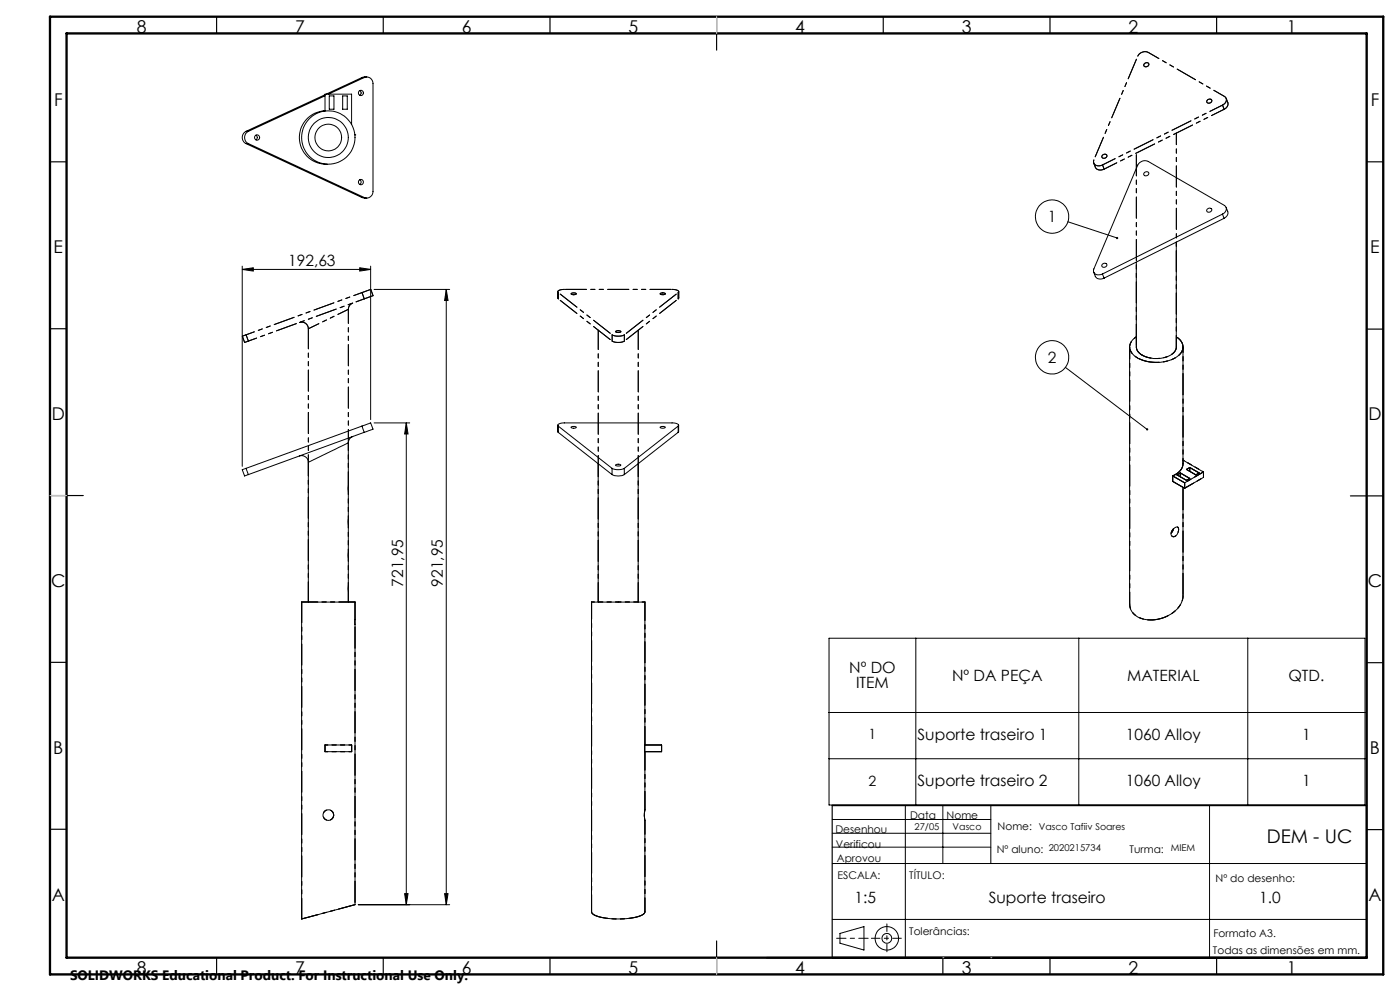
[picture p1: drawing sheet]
<svg xmlns="http://www.w3.org/2000/svg" width="420mm" height="297mm" viewBox="0 0 420 297" stroke-linecap="round" stroke-linejoin="round" font-family="sans-serif">
<g fill="none" stroke="#000" stroke-width=".3">
<path d="M73.8 39.4a2.05 2.05 0 0 0-1.1 1.8 2.05 2.05 0 0 0 1.1 1.8M73.8 39.4h.7M74.5 39.4a2.05 2.05 0 0 0-1.1 1.8 2.05 2.05 0 0 0 1.1 1.8M96.9 33.4h.1M97.5 33.2a8 8 0 0 0-7.7 8.3 8 8 0 0 0 8.3 7.7M97.5 33.3v-5.1h8v9.2M97.5 28.7l-23 10.7M97.5 28.4l-23.7 11M98.8 28.7h1.4v4h-1.4zM102.8 28.7h1.4v4h-1.4zM107.9 27.1a.83 .83 0 0 1 0 1.5M108.6 23.2l-10.7 5"/>
<path d="M108.6 23.2h.7M109.3 23.2a1.88 1.88 0 0 1 2.6 1.9v32.3a1.91 1.91 0 0 1-2.6 1.8M109.3 23.2l-10.8 5M110 23.1l-1.4 .1M73.8 43h.7M73.8 43l34.8 16.2M74.5 43l34.8 16.2M76.8 40.5a.87 .87 0 0 1 0 1.4M106.4 40.4h.1M107.9 53.9a.79 .79 0 0 1 0 1.4M108.6 59.2l1.4 .2M108.6 59.2h.7"/>
<path d="M343.3 51.8a.66 .66 0 0 1 .9-.3 .66 .66 0 0 1 .2 1 .66 .66 0 0 1-.9 .2 .66 .66 0 0 1-.2-.9zM72.7 79.8v60M111.2 79.8v46M320.4 66.5l14.7 4.8M330.8 79.1a.71 .71 0 0 1 .9-.3 .71 .71 0 0 1 .3 1 .71 .71 0 0 1-.9 .3l-.6-.4zM352.9 72.6v31.4a4.4 4.4 0 0 1-4.2 3.3 7.8 7.8 0 0 1-7.5-2.1l-.3-1.1v-25.5M362.2 62.6a.72 .72 0 0 1 1-.3 .72 .72 0 0 1 .3 1 .72 .72 0 0 1-1 .3l-.5-.5zM366.7 64.2a1.48 1.48 0 0 0 1.1-1.2 1.48 1.48 0 0 0-.5-1.4l-22.8-13.2a2.4 2.4 0 0 0-3.2 1.1l-13.1 31.1a1.38 1.38 0 0 0 .3 1.5 1.38 1.38 0 0 0 1.5 .2l.7-.2M366.7 64.2l-36 17.9M366.7 64.2l.5 1.2M367.2 65.4l-36 18M367.8 62.2l.5 1.2a1.73 1.73 0 0 1-1.1 2"/>
<path d="M72.7 80.7h38.5M72.7 80.7l3.3-.4v.9zM107.9 80.3l3.3 .4-3.3 .5zM112.2 86.7h22.7M133.9 86.7l.5 3.4h-1zM133.9 86.7v184.4M328.1 81.6a2.43 2.43 0 0 0 1 1.8l1 .2 1.1-.2M330.7 82.1l.5 1.3M319.6 110.1l24.5 18.6M338.9 104v77.1a5.2 5.2 0 0 0 5.4 4.7 10.2 10.2 0 0 0 10.4-5.9l.2-1v-32.8M340.9 101a3.3 3.3 0 0 0-2 2.9 3.3 3.3 0 0 0 1.8 3.1 12 12 0 0 0 12.9-.5 3.2 3.2 0 0 0-.7-5.5M354.9 104v35a4.3 4.3 0 0 1-3.1 3.7"/>
<path d="M89.8 136.7a2.03 2.03 0 0 1 2.7 1.8M92.5 138.5v41.9M104.5 132.7l-12 5.8M104.5 132.7v47.7M105.8 130.8a2 2 0 0 0-1.3 1.9M108.6 127.7l2.6-1 .7 1.9-2.6 1M108.6 127.7l.7 1.9M108.6 127.7l-34.8 12.7M109.3 129.6l-34.8 12.6M112.2 126.7h10.7M121.9 126.7l.5 3.4h-1zM121.9 126.7v144.4"/>
<path d="M167.3 127.4l.2 2.2M167.5 127.7l-.1-.1a1.21 1.21 0 0 1 1.5-.9h32.7a1.63 1.63 0 0 1 2 .9l-.2 .1M167.5 127.7l16.1 12.7M167.5 127.7v1.9M167.5 129.6l16.1 12.6M171.3 128l.5-.2a.77 .77 0 0 1 1.1 .4l-1 .1zM179.5 139v41.4M184.6 139.4l.4-.2a.95 .95 0 0 1 1.2 .2l-.2 .2a1.18 1.18 0 0 1-1.4-.2zM191.5 139v41.4M198 128.1l.4-.3a.69 .69 0 0 1 1.1 .4l-.8 .1zM203.4 127.7l-16.1 12.7M203.4 127.7v1.9"/>
<path d="M203.4 129.6l-16.1 12.6M203.6 127.4l-.2 2.2M354.9 137.9l6.1 3.6M73.8 140.4l-1.1 .4 .7 1.9 1.1-.5M73.8 140.4l.7 1.8M183.6 142.2l1.9 .5 1.8-.5M183.6 140.4l1.5 .4 1.1-.1 1.1-.3M183.6 140.4v1.8M187.3 140.4v1.8M351.8 142.7v1.6l3.6 2M351.8 142.7l3.6 2M352 158.5l-.7 1.3"/>
<path d="M352.1 158.4a.73 .73 0 0 1 .8-.5 .73 .73 0 0 1 .7 .6 1.76 1.76 0 0 1-2 2.2 1.62 1.62 0 0 1 .5-2.3zM353.1 142.3l1-.6 2.8 1.7-1 .6zM354.1 141.7v1.2M355.4 144.7v1.6M355.9 140.7l1-.6 2.8 1.6-1 .6zM356.9 140.1v1.2M361 141.5l-5.6 3.2M361 141.5v1.6l-5.6 3.2M90.5 180.4h16v90.7l-16 4.3zM248.7 191.3h160.8v50h-160.8zM274.7 191.3v50M323.6 191.3v50"/>
<path d="M374.3 191.3v50M248.7 213.5h160.8M97.5 223.3h8v2h-8zM193.4 223.3h5.1v2h-5.1zM193.5 223.3v-42.9h-16.1v92.9a3.5 3.5 0 0 0 3.2 1.7 21.9 21.9 0 0 0 12.3-.9l.6-.8v-27.4l-.2-1.3 .2-1.9v-17.4M248.7 227.4h160.8M249.7 258.8h160.3M249.7 249.7h47.6M249.7 245.6h47.6M249.7 253.9h47.6M271.6 241.4v45.6M282.9 241.4v17.4"/>
<path d="M297.3 241.4v17.4M362.9 241.4v45.6M107.5 271.1h27.4M121.4 267.8h1l-.5 3.3zM133.4 267.8h1l-.5 3.3zM249.7 275.6h160.3M252 279.7l7.2-2v7l-7.2-2z"/>
<circle cx="108.2" cy="27.8" r=".77"/>
<circle cx="77.1" cy="41.2" r=".77"/>
<circle cx="98.5" cy="41.2" r="4"/>
<circle cx="98.5" cy="41.2" r="6"/>
<circle cx="98.5" cy="41.2" r="8"/>
<circle cx="108.3" cy="54.6" r=".78"/>
<circle cx="315.6" cy="64.9" r="5"/>
<circle cx="315.6" cy="107.1" r="5"/>
<circle cx="98.5" cy="244.3" r="1.59"/>
<circle cx="266" cy="281.2" r="1.46"/>
<circle cx="266.1" cy="281.2" r="3.5"/>
</g>
<path d="M261.4 281.2h9" fill="none" stroke="#000" stroke-width=".3" stroke-dasharray="15.2 1.3 1.3 1.3" stroke-dashoffset="12.7"/>
<path d="M266.1 276.9v8.3" fill="none" stroke="#000" stroke-width=".3" stroke-dasharray="15.2 1.3 1.3 1.3" stroke-dashoffset="13"/>
<path d="M260.4 281.2h-9.4" fill="none" stroke="#000" stroke-width=".3" stroke-dasharray="15.2 1.3 1.3 1.3" stroke-dashoffset="12.4"/>
<g fill="none" stroke="#000" stroke-width=".35">
<path d="M65 5v5M115 5v5M165 5v5M215 5v10M265 5v5M315 5v5M365 5v5M15 48.5h5M410 48.5h5M15 98.5h5M410 98.6h5M15 148.5h10"/>
<path d="M405.1 148.6h9.9M15 198.5h5M410 198.6h5M15 248.5h5M249.7 241.4v45.6M410 248.6h5M410 241.4v45.6M65 287v5M115 287v5M165 287v5M215 282v10M282.9 287v5"/>
<path d="M315 287v5M365 287v5"/>
</g>
<path d="M249.7 241.4h160.3M230 287h180" fill="none" stroke="#000" stroke-width=".5"/>
<path d="M15 5h400v287h-400zM20 10h390v277h-390z" fill="none" stroke="#000" stroke-width=".7"/>
<path d="M282.9 287h.1M297.3 287h.1" fill="none" stroke="#c0c0c0" stroke-width=".3"/>
<path d="M215 5v5M15 148.5h5M215 287v5" fill="none" stroke="#c0c0c0" stroke-width=".35"/>
<g fill="#000">
<path d="M334.9 71.1l.1 .5 .4-.1-.3-.2 .4 .1-.3-.4zM343.9 128.4l.1 .6 .4-.1-.3-.2 .3 .2v-.4zM72.7 80.7l3.3-.4v.9zM107.9 80.3l3.3 .4-3.3 .5z"/>
<path d="M133.9 86.7l.5 3.4h-1zM133.4 267.8h1l-.5 3.3zM121.9 126.7l.5 3.4h-1zM121.4 267.8h1l-.5 3.3z"/>
</g>
<g fill="none" stroke="#000" stroke-width=".3" stroke-dasharray="6.3 1.3 1.3 1.3 1.3 1.3">
<path d="M343.4 19.9a.71 .71 0 0 0 1.1-.1 .71 .71 0 0 0-.4-1 .72 .72 0 0 0-.8 .3 .72 .72 0 0 0 .1 .8M344.5 15.7a2.42 2.42 0 0 0-3.2 1.1M363.3 29.8a.71 .71 0 0 0-1.1 .1 .71 .71 0 0 0 .4 1 .72 .72 0 0 0 .8-.3 .72 .72 0 0 0-.1-.8M366.8 31.5a1.47 1.47 0 0 0 1.1-1.1 1.47 1.47 0 0 0-.6-1.5M367.2 32.8l-.4-1.3M368.3 30.8l-.4-1.3M368.3 30.8a1.69 1.69 0 0 1-1.1 2M328.1 48.9l.5 1.2M328.2 47.9a1.56 1.56 0 0 0 .7 1.7 1.56 1.56 0 0 0 1.9-.2M330.8 49.4l.4 1.3M331.2 50.7a1.9 1.9 0 0 1-2.6-.6M331.9 46.3a.71 .71 0 0 0-1.2 .1 .71 .71 0 0 0 .4 1 .72 .72 0 0 0 .8-.2 .72 .72 0 0 0 0-.9"/>
<path d="M92.5 98.5a2 2 0 0 0-2.7-1.8M104.5 92.7a2 2 0 0 1 1.3-1.9M108.6 87.7l2.6-1M109.3 89.6l-.7-1.9M111.2 86.7l.7 1.9M111.9 88.6l-2.6 1M167.3 87.4v1.9M167.5 87.7v1.9M167.5 89.6l-.2-.3M169.3 86.7a1.6 1.6 0 0 0-1.9 .9l.1 .1M172.1 88.3l.8-.1a.92 .92 0 0 0-1.5 0l.7 .1M185.5 99.1l-.8 .2a.92 .92 0 0 0 1.5 0l-.7-.2"/>
<path d="M198.8 87.8l-.7 .2a.92 .92 0 0 0 1.5 0l-.8-.2M203.5 87.7l.1-.1a1.18 1.18 0 0 0-1.6-.9h-.4M203.5 89.6v-1.9M203.6 89.3v-1.9M203.6 89.3l-.1 .3M72.7 100.8l.7 1.8M72.7 100.8l1.1-.5M73.8 100.3l.7 1.9M74.5 102.2l-1.1 .4M183.6 102.2v-1.9M183.6 100.3l1.9 .5 1.8-.5M187.3 100.3v1.9"/>
<path d="M187.3 102.2l-1.8 .4-1.9-.4M340.9 104a2.94 2.94 0 0 0 1.8 2.4M104.5 155.6v1.6M104.5 145.6v1.6M351.3 159.7l.7-1.2M351.8 142.6a4.3 4.3 0 0 0 3.1-3.6M351.8 144.3v-1.7M353.1 142.3l2.8 1.6M354.1 141.7l-1 .6M354.1 142.9v-1.2M355.4 144.7v1.6M355.4 146.3l-3.6-2"/>
<path d="M355.4 144.7l-3.6-2.1M355.9 140.7l2.9 1.6M355.9 143.9l1-.5M356.9 140.1l-1 .6M356.9 143.4l-2.8-1.7M356.9 141.3v-1.2M358.8 142.3l1-.6M359.8 141.7l-2.9-1.6M361.1 143.1v-1.7M104.5 175.6v1.6M104.5 165.6v1.6M104.5 180.4v-3.2"/>
<path d="M106.5 185.6v1.6M106.5 185.6v-5.2M97.5 223.3v2M105.5 225.3v-2M193.4 225.3v-2M198.5 223.3v2M198.5 225.3h-5.1M198.5 223.3h-5.1M193.5 242.7l-.2 1.4 .2 1.8"/>
</g>
<path d="M340.9 45.9v58.1" fill="none" stroke="#000" stroke-width=".3" stroke-dasharray="6.3 1.3 1.3 1.3 1.3 1.3" stroke-dashoffset="-.5"/>
<path d="M104.5 92.7l-12 5.8M352.9 104v-64.1" fill="none" stroke="#000" stroke-width=".3" stroke-dasharray="6.3 1.3 1.3 1.3 1.3 1.3" stroke-dashoffset="2.9"/>
<path d="M367.3 28.9l-22.8-13.2M338.9 104v77" fill="none" stroke="#000" stroke-width=".3" stroke-dasharray="6.3 1.3 1.3 1.3 1.3 1.3" stroke-dashoffset="2.7"/>
<path d="M354.9 139v-35" fill="none" stroke="#000" stroke-width=".3" stroke-dasharray="6.3 1.3 1.3 1.3 1.3 1.3" stroke-dashoffset="4.7"/>
<path d="M341.3 107.3a11.7 11.7 0 0 0 12.7-1.2 3.2 3.2 0 0 0-1.1-5.2M354.9 178.6v-32.6" fill="none" stroke="#000" stroke-width=".3" stroke-dasharray="6.3 1.3 1.3 1.3 1.3 1.3" stroke-dashoffset="-.4"/>
<path d="M330.8 49.4l36-17.9M331.2 50.7l36-17.9M104.5 145.6v-52.9" fill="none" stroke="#000" stroke-width=".3" stroke-dasharray="6.3 1.3 1.3 1.3 1.3 1.3" stroke-dashoffset="2.1"/>
<path d="M341.3 16.8l-13.1 31.1" fill="none" stroke="#000" stroke-width=".3" stroke-dasharray="6.3 1.3 1.3 1.3 1.3 1.3" stroke-dashoffset="-1"/>
<path d="M340.9 100.9a3.4 3.4 0 0 0-2 3.3 3.4 3.4 0 0 0 2.4 3.1M353.6 158.7a.73 .73 0 0 0-.6-.8 .73 .73 0 0 0-.8 .5 1.39 1.39 0 0 0-.2 2.4 2.01 2.01 0 0 0 1.6-2.1M177.5 180.4h8M185.5 180.4h8M97.5 225.3h8M105.5 223.3h-8" fill="none" stroke="#000" stroke-width=".3" stroke-dasharray="6.3 1.3 1.3 1.3 1.3 1.3" stroke-dashoffset="5.5"/>
<path d="M354.9 178.6a8.3 8.3 0 0 1-6.9 6.8 7.5 7.5 0 0 1-8.7-2.6l-.4-1.8" fill="none" stroke="#000" stroke-width=".3" stroke-dasharray="6.3 1.3 1.3 1.3 1.3 1.3" stroke-dashoffset="4.9"/>
<path d="M342.7 106.4a8.6 8.6 0 0 0 9.7-1l.5-1.4" fill="none" stroke="#000" stroke-width=".3" stroke-dasharray="6.3 1.3 1.3 1.3 1.3 1.3" stroke-dashoffset="3.5"/>
<path d="M355.4 146.3l5.7-3.2M361.1 141.4l-5.7 3.3" fill="none" stroke="#000" stroke-width=".3" stroke-dasharray="6.3 1.3 1.3 1.3 1.3 1.3" stroke-dashoffset="3.3"/>
<path d="M361.1 141.4l-6.2-3.5" fill="none" stroke="#000" stroke-width=".3" stroke-dasharray="6.3 1.3 1.3 1.3 1.3 1.3" stroke-dashoffset="6"/>
<path d="M90.5 180.4v95" fill="none" stroke="#000" stroke-width=".3" stroke-dasharray="6.3 1.3 1.3 1.3 1.3 1.3" stroke-dashoffset=".1"/>
<path d="M167.5 87.7l16.1 12.6M167.5 89.6l16.1 12.6M187.3 100.3l16.2-12.6M187.3 102.2l16.2-12.6M106.5 271.1v-83.9" fill="none" stroke="#000" stroke-width=".3" stroke-dasharray="6.3 1.3 1.3 1.3 1.3 1.3" stroke-dashoffset="-.7"/>
<path d="M92.5 98.5v81.9" fill="none" stroke="#000" stroke-width=".3" stroke-dasharray="6.3 1.3 1.3 1.3 1.3 1.3" stroke-dashoffset=".3"/>
<path d="M104.5 155.6v-8.4M104.5 165.6v-8.4M104.5 175.6v-8.4" fill="none" stroke="#000" stroke-width=".3" stroke-dasharray="6.3 1.3 1.3 1.3 1.3 1.3" stroke-dashoffset="5.3"/>
<path d="M177.5 180.4v92.9M106.5 271.1l-16 4.3" fill="none" stroke="#000" stroke-width=".3" stroke-dasharray="6.3 1.3 1.3 1.3 1.3 1.3" stroke-dashoffset="1.2"/>
<path d="M100.1 244.3a1.6 1.6 0 0 0-2.3-1.5 1.6 1.6 0 0 0-.3 2.7 1.6 1.6 0 0 0 2.6-.8v-.4" fill="none" stroke="#000" stroke-width=".3" stroke-dasharray="6.3 1.3 1.3 1.3 1.3 1.3" stroke-dashoffset="4.5"/>
<path d="M90.5 180.4h16" fill="none" stroke="#000" stroke-width=".3" stroke-dasharray="6.3 1.3 1.3 1.3 1.3 1.3" stroke-dashoffset="1.5"/>
<path d="M73.8 100.3l34.8-12.6M74.5 102.2l34.8-12.6" fill="none" stroke="#000" stroke-width=".3" stroke-dasharray="6.3 1.3 1.3 1.3 1.3 1.3" stroke-dashoffset="3.7"/>
<path d="M193.5 223.3v-42.9M193.5 242.7v-17.4" fill="none" stroke="#000" stroke-width=".3" stroke-dasharray="6.3 1.3 1.3 1.3 1.3 1.3" stroke-dashoffset=".8"/>
<path d="M193.5 273.3v-27.4" fill="none" stroke="#000" stroke-width=".3" stroke-dasharray="6.3 1.3 1.3 1.3 1.3 1.3" stroke-dashoffset="2.2"/>
<path d="M179.5 99v81.4M191.5 180.4v-81.4" fill="none" stroke="#000" stroke-width=".3" stroke-dasharray="6.3 1.3 1.3 1.3 1.3 1.3" stroke-dashoffset=".5"/>
<path d="M193.5 273.3a3.5 3.5 0 0 1-3.2 1.7 21.6 21.6 0 0 1-12.3-1l-.5-.7" fill="none" stroke="#000" stroke-width=".3" stroke-dasharray="6.3 1.3 1.3 1.3 1.3 1.3" stroke-dashoffset=".9"/>
<path d="M201.6 86.7h-32.3" fill="none" stroke="#000" stroke-width=".3" stroke-dasharray="6.3 1.3 1.3 1.3 1.3 1.3" stroke-dashoffset="-.3"/>
<text font-size="5.6" x="380" y="252.6">DEM - UC</text>
<g font-size="5.3">
<text x="41" y="9.9">8</text>
<text x="88.5" y="9.9">7</text>
<text x="138.5" y="9.9">6</text>
<text x="188.5" y="9.9">5</text>
<text x="238.5" y="9.9">4</text>
<text x="288.5" y="9.9">3</text>
<text x="338.5" y="9.9">2</text>
<text x="386" y="9.9">1</text>
<text x="16.2" y="31.7">F</text>
<text x="411.2" y="31.7">F</text>
<text x="16.1" y="75.9">E</text>
<text x="411.1" y="75.9">E</text>
<text x="15.5" y="125.9">D</text>
<text x="410.5" y="125.9">D</text>
<text x="15.4" y="175.9">C</text>
<text x="410.4" y="175.9">C</text>
<text x="16" y="225.9">B</text>
<text x="411" y="225.9">B</text>
<text x="15.5" y="270.2">A</text>
<text x="410.5" y="270.2">A</text>
<text x="41" y="291.9">8</text>
<text x="88.5" y="291.9">7</text>
<text x="138.5" y="291.9">6</text>
<text x="188.5" y="291.9">5</text>
<text x="238.5" y="291.9">4</text>
<text x="288.5" y="291.9">3</text>
<text x="338.5" y="291.9">2</text>
<text x="386" y="291.9">1</text>
</g>
<g font-size="4.7">
<text x="314.3" y="66.6">1</text>
<text x="86.5" y="79.7">192,63</text>
<text x="314.3" y="108.8">2</text>
<text x="120.9" y="175.8" transform="rotate(-90 120.9 175.8)">721,95</text>
<text x="132.9" y="175.8" transform="rotate(-90 132.9 175.8)">921,95</text>
<text x="254.8" y="201.8">Nº DO</text>
<text x="256.8" y="206.3">ITEM</text>
<text x="285.6" y="204.1">Nº DA PEÇA</text>
<text x="338.1" y="204.1">MATERIAL</text>
<text x="386.5" y="204.1">QTD.</text>
<text x="275.3" y="221.7">Suporte traseiro 1</text>
<text x="337.7" y="221.7">1060 Alloy</text>
<text x="390.6" y="221.7">1</text>
<text x="275.3" y="235.6">Suporte traseiro 2</text>
<text x="337.7" y="235.6">1060 Alloy</text>
<text x="390.6" y="235.6">1</text>
<text x="256.4" y="270.7">1:5</text>
<text x="296.6" y="270.7">Suporte traseiro</text>
<text x="377.8" y="270.7">1.0</text>
</g>
<g font-size="4.2">
<text x="260.6" y="221.6">1</text>
<text x="260.6" y="235.4">2</text>
</g>
<text font-size="4.1" x="21" y="293.7">SOLIDWORKS Educational Product. For Instructional Use Only.</text>
<g font-size="3.2">
<text x="273" y="245.6">Data</text>
<text x="284" y="245.6">Nome</text>
<text x="250.6" y="249.7">Desenhou</text>
<text x="299.3" y="248.8">Nome:</text>
<text x="250.8" y="254.1">Verificou</text>
<text x="299" y="255.8">Nº aluno:</text>
<text x="338.9" y="255.8">Turma:</text>
<text x="251.1" y="258.3">Aprovou</text>
<text x="251.3" y="263.4">ESCALA:</text>
<text x="272.8" y="263.4">TÍTULO:</text>
<text x="364.7" y="264.4">Nº do desenho:</text>
<text x="272.8" y="280.2">Tolerâncias:</text>
<text x="364" y="280.7">Formato A3.</text>
<text x="363.9" y="285.8">Todas as dimensões em mm.</text>
</g>
<g font-size="2.8">
<text x="274.4" y="248.7">27/05</text>
<text x="285.8" y="248.7">Vasco</text>
<text x="311.7" y="248.7">Vasco Tafiiv Soares</text>
<text x="314.6" y="255.1">2020215734</text>
<text x="351.2" y="255.1">MIEM</text>
</g>
</svg>
